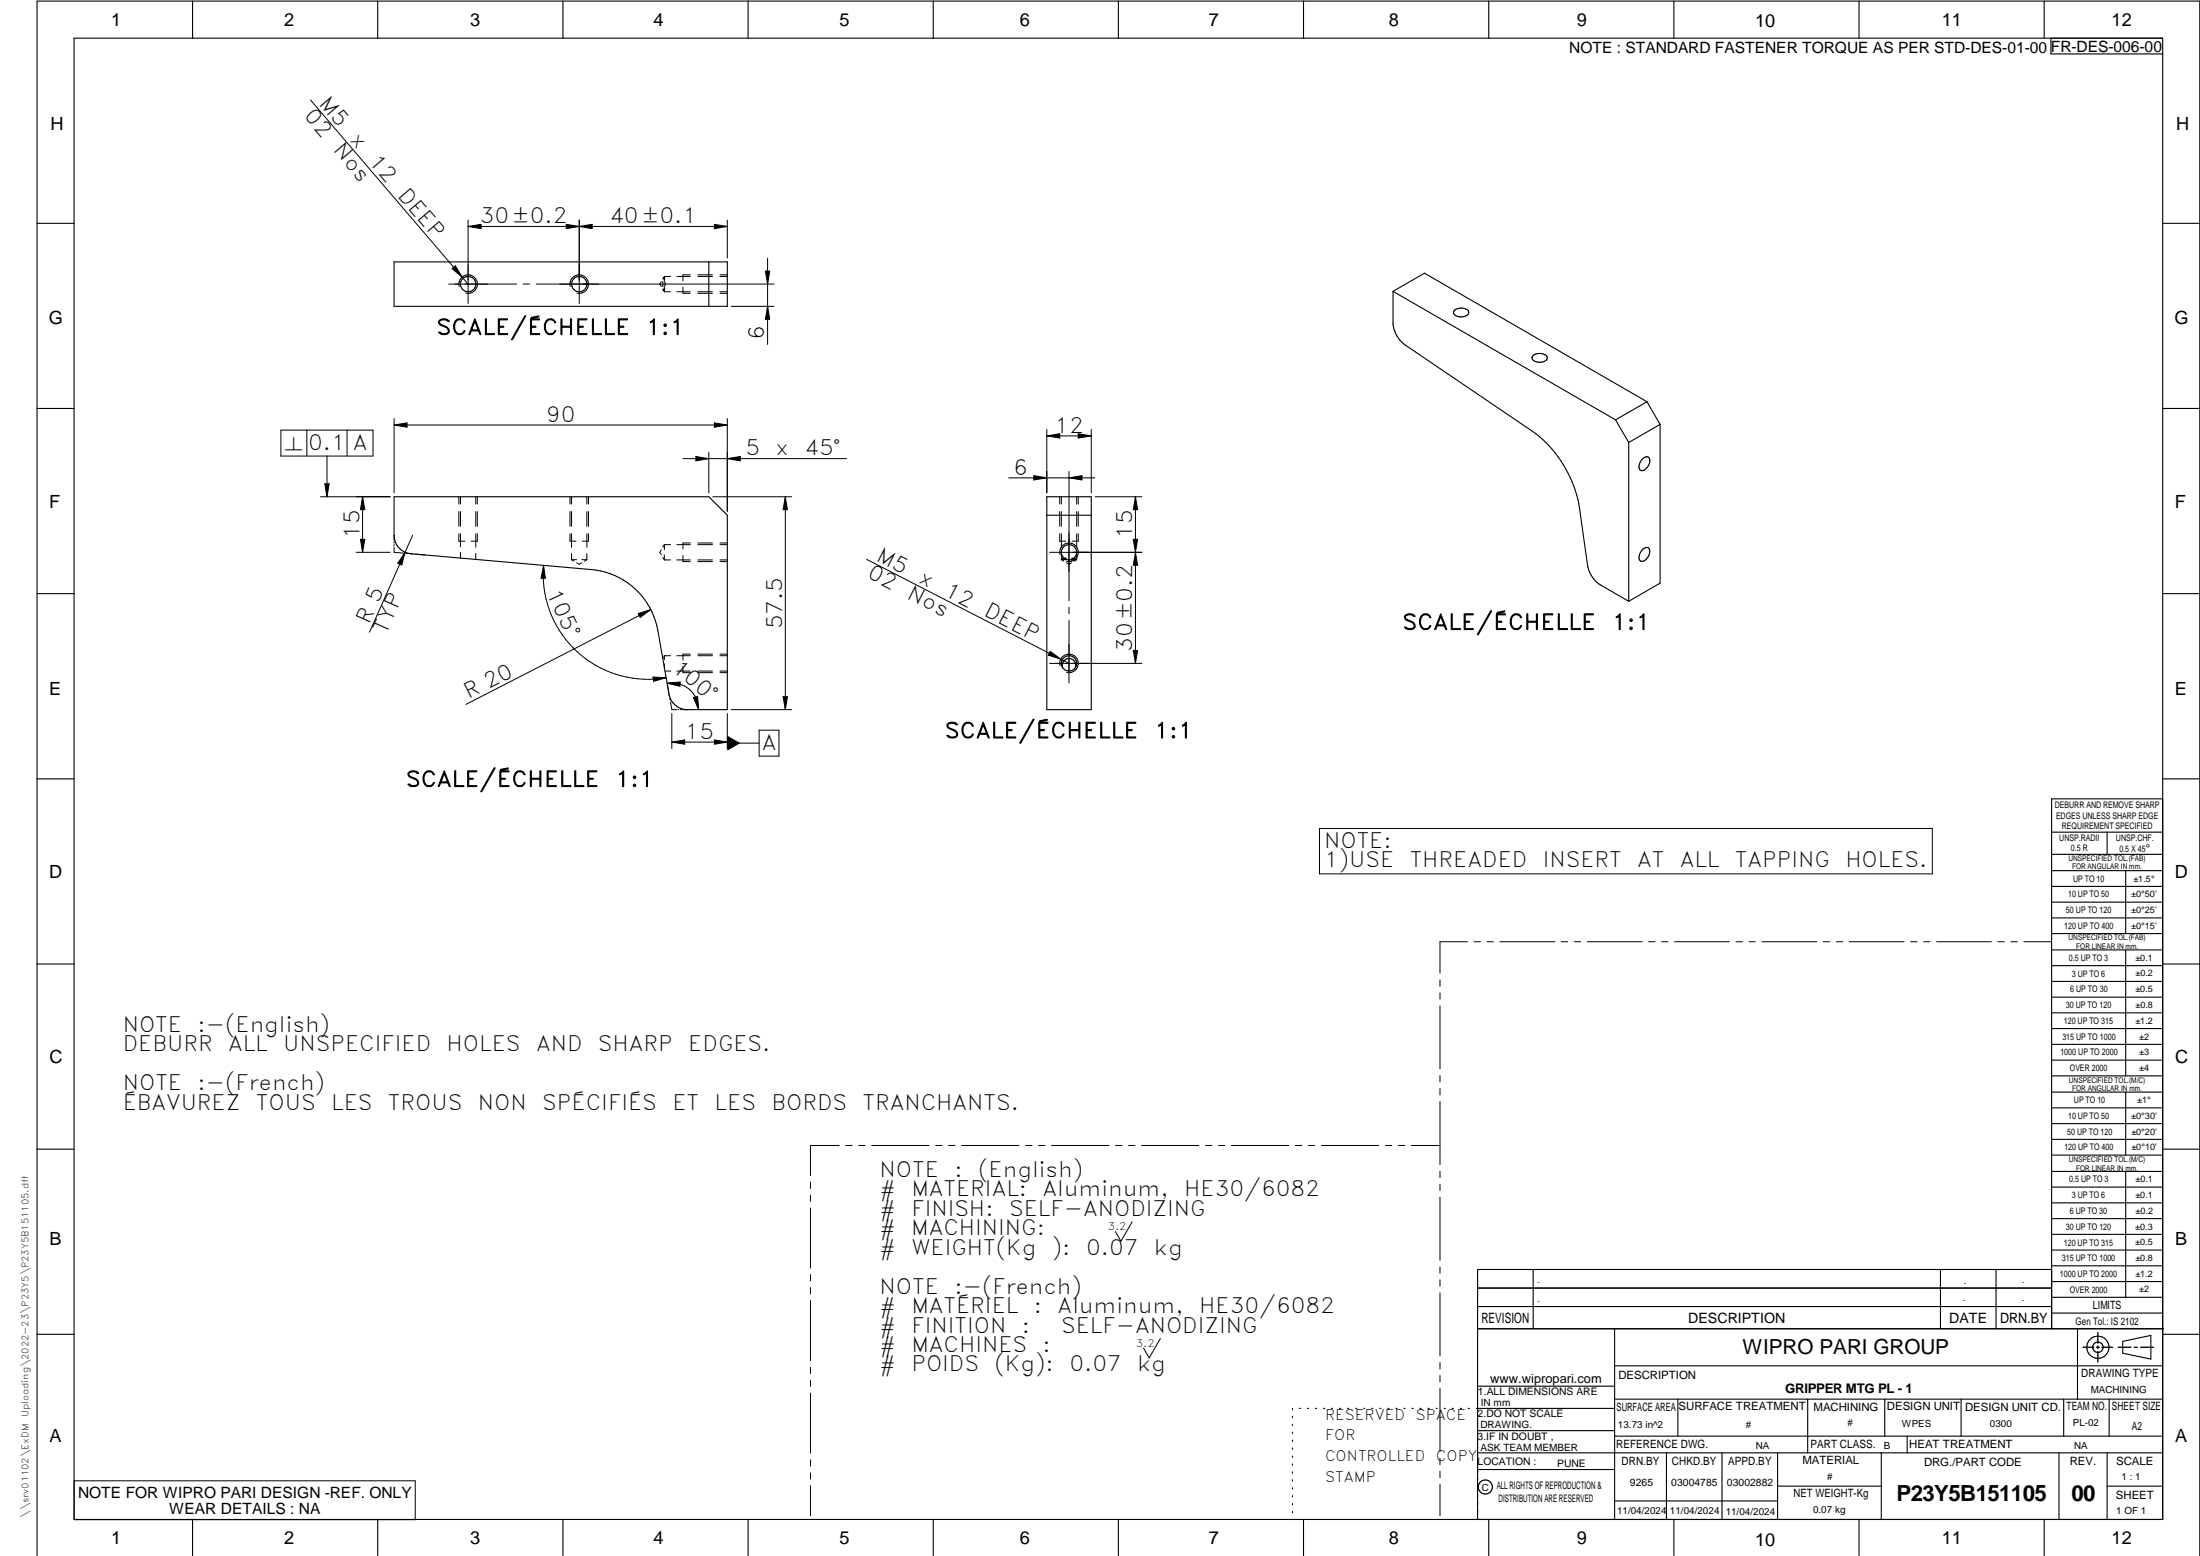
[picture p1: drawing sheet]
<svg xmlns="http://www.w3.org/2000/svg" width="594mm" height="420mm" viewBox="0 0 594 420" stroke-linecap="round" stroke-linejoin="round" font-family="sans-serif">
<g fill="none" stroke="#000" stroke-width=".3">
<path d="M20 10.3h564v400h-564zM52 .3v10M102 .3v10M152 .3v10M202 .3v10M252 .3v10M302 .3v10M352 .3v10M402 .3v10M452 .3v10M502 .3v10M552 .3v10"/>
<path d="M553.8 10.3v4.3h30.2M10 60.3h10M106.4 70.7h90v12h-90zM191.4 70.7v12M376.2 78.7v8.5a7.8 7.8 0 0 0 3.2 5.9l34.4 23.4a32 32 0 0 1 12.7 20.7l2.2 15.4a7.9 7.9 0 0 0 3.5 5.3l7.6 4.5M376.2 78.7l60.1 34.7M376.2 78.7l8.5-4.9 60 34.7M584 60.3h10M392.8 83.7a2.66 2.66 0 0 1 3.8 .6 2.17 2.17 0 0 1-3.1 1.1 .98 .98 0 0 1-.9-.6 .98 .98 0 0 1 .2-1.1zM414.1 95.9a2.64 2.64 0 0 1 3.7 .6 2.15 2.15 0 0 1-3.1 1.1 .95 .95 0 0 1-.9-.6 .95 .95 0 0 1 .3-1.1zM10 110.3h10M436.3 113.4l3.5 6.1"/>
<path d="M439.8 119.5v42.9M444.7 108.5l3.6 6.1M444.7 108.5l-8.4 4.9M448.3 114.6v42.9l-8.5 4.9M448.3 114.6l-8.5 4.9M584 110.3h10M106.4 134.1h85l5 5v52.5h-10.8a5 5 0 0 1-4.9-4.1l-3.1-17.3a20 20 0 0 0-17.9-16.4l-48.7-4.3a5 5 0 0 1-4.6-5zM282.7 134.1h12v57.5h-12zM282.7 139.1h12M443.4 124a1.09 1.09 0 0 1 1.1-.7 1.09 1.09 0 0 1 1 .8 2.62 2.62 0 0 1-2.4 2.9 2.01 2.01 0 0 1 .3-3zM443.7 148.3a1.02 1.02 0 0 1 1.4-.4 1.02 1.02 0 0 1 .4 1.4 2.51 2.51 0 0 1-2.4 2.3 2.03 2.03 0 0 1 .3-3.1zM10 160.3h10"/>
<path d="M584 160.3h10M290.4 180.3a1.84 1.84 0 0 0-1.7-2.5 1.84 1.84 0 0 0-1.8 2.5M10 210.3h10M584 215.7h-30v143.1M584 210.3h10M554 230.7h30M554 224.7h30M554 235.1h30M554 239.4h30M569 224.7v6M574 235.1v17M554 243.6h30"/>
<path d="M554 247.9h30M554 252.1h30M554 256.5h30M574 256.5v34M10 260.3h10M554 260.8h30M554 265h30M554 269.3h30M554 273.5h30M554 277.7h30M584 260.3h10M554 282h30"/>
<path d="M554 286.3h30M554 290.5h30M554 294.9h30M554 299.1h30M574 294.9v17M10 310.3h10M554 303.4h30M554 307.7h30M554 311.9h30M554 316.3h30M574 316.3v34M584 310.3h10"/>
<path d="M554 320.5h30M554 324.8h30M554 329.1h30M554 333.3h30M554 337.5h30M399 358.8h185.3M399 352.8h155M399 347.8h155M414 342.8v16M436 358.8v51.5M524 342.8v16M539 342.8v16"/>
<path d="M554 342.8h-155v67.5M554 341.8h30M554 346.1h30M554 350.3h30M554 354.6h30M561 358.8v19M10 360.3h10M399 374.3h37M436 368.8h148M436 377.8h148M453.1 377.8v10M488.1 377.8v14.5"/>
<path d="M508.9 377.8v10M529.6 377.8v10M557.3 377.8v10M569.5 377.8v10M573.2 362.2l7.6-1.6v6.4l-7.6-1.6zM584 360.3h10M349 380.3v.3M349 382.4v.4M349 384.6v.3M349 386.7v.4M349 388.9v.3M349 391v.4"/>
<path d="M349 393.2v.3M349 395.3v.3M349 397.4v.4M349 399.6v.3M350.9 380.3h.3M353 380.3h.3M355.2 380.3h.3M357.4 380.3h.3M359.6 380.3h.3M361.7 380.3h.3M363.9 380.3h.3M366.1 380.3h.3"/>
<path d="M368.3 380.3h.3M370.4 380.3h.3M372.6 380.3h.3M374.8 380.3h.3M376.9 380.3h.4M379.1 380.3h.3M381.3 380.3h.3M383.4 380.3h.4M385.6 380.3h.4M387.8 380.3h.3M390 380.3h.3M392.1 380.3h.4"/>
<path d="M394.3 380.3h.4M396.5 380.3h.3M399 396.8h37M399 392.3h185M399 386.3h37M436 387.8h148M436 380.3h-37.3M450 392.3v18M465 392.3v18M480 392.3v18M508 392.3v18M515 387.8v4.5"/>
<path d="M556 392.3v18M569 392.3v18M52 410.3v9.8M102 410.3v9.8M152 410.3v9.8M202 410.3v9.8M252 410.3v9.8M302 410.3v9.8M349 401.7v.4M349 403.9v.3M349 406v.4M349 408.2v.3"/>
<path d="M352 410.3v9.8M402 410.3v9.8M436 405.3h44M452 410.3v9.8M480 401.3h28M502 410.3v9.8M552 410.3v9.8M569 401.3h15M10 420.1v-419.8h584v419.8"/>
<circle cx="126.4" cy="76.7" r="2.07"/>
<circle cx="156.4" cy="76.7" r="2.06"/>
<circle cx="288.7" cy="149.1" r="2.07"/>
<circle cx="288.7" cy="179.1" r="2.07"/>
<circle cx="566.5" cy="363.8" r="1.4"/>
<circle cx="566.5" cy="363.8" r="3"/>
<circle cx="401.1" cy="401.5" r="1.91"/>
</g>
<g fill="none" stroke="#000" stroke-width=".27">
<path d="M83.9 27l42.5 49.7M126.4 59.4v22.6M156.4 59.4v22.6M196.4 59.4v10.3M121.2 76.7h18.3M122.1 72.5l.9-.7 1.8 3zM124 77.4a2.5 2.5 0 0 1 2.2-3.2 2.5 2.5 0 0 1 2.7 2.7 2.5 2.5 0 0 1-3.1 2.2M126.4 61.2l3.5-.6v1.1zM126.4 61.2h70M141.3 76.7h1.7M144.8 76.7h64.2M152.9 60.6l3.5 .6-3.5 .5z"/>
<path d="M154 77.4a2.49 2.49 0 0 1 2.2-3.2 2.49 2.49 0 0 1 2.7 2.7 2.49 2.49 0 0 1-3.1 2.2M156.4 61.2l3.5-.6v1.1zM178.6 76l-.4 .7 .4 .7M179 78.1l.4 .7M179 76.1v1.3M179.1 78.1h.1M179.1 75.4l.2-.5 .2 .6M179.4 74.7v1.3M179.4 77.4v1.4M179.4 78.8h1.7M179.4 74.7l-.4 .6M179.4 74.7h1.7"/>
<path d="M179.5 77.9l-.2 .6-.2-.4M179.6 76.1v1.2M182.7 78.8h3.7M182.8 74.7h3.6M184.4 77.6v1.6h2M186.4 74.2h-2v1.7M188.4 78.8h4M188.4 74.7h4M188.4 79.2h4M188.4 74.2h4M192.9 60.6l3.5 .6-3.5 .5zM194.4 78.8h2"/>
<path d="M194.4 74.7h2M194.4 79.2h2M194.4 74.2h2M206.7 73.2h1.1l-.5 3.5zM207.3 69.7v23.3M197.5 82.7h11.5M207.3 82.7l.5 3.5h-1.1zM75.9 116.1h24.8v7h-24.8zM82.9 116.1v7M93.7 116.1v7M106.4 113v20.1M106.4 114.8l3.5-.6v1.2z"/>
<path d="M106.4 114.8h90M192.9 114.2l3.5 .6-3.5 .6zM196.4 113v25.1M282.7 116v17.1M282.7 117.7h12M282.7 117.7l3.5-.6v1.2zM291.2 117.1l3.5 .6-3.5 .6zM294.7 116v17.1M86.5 134.1h18.9M87.7 130.6h1.2l-.6 3.5zM88.3 123.1v11M97.9 134.1v15"/>
<path d="M97.9 134.1l.6 3.5h-1.2zM123.9 134.1v2M123.9 138.1v4M124.3 134.1v2M124.3 138.1v4M128.5 134.1v2M128.5 138.2v3.9M128.9 134.1v2M128.9 138.1v4M153.9 134.1v2M153.9 138.1v4M154.3 134.1v2"/>
<path d="M154.3 138.1v4M158.5 134.1v2M158.5 138.2v3.9M158.9 134.1v2M158.9 138.1v4M184.4 123.8h44.2M187.9 123.3l3.5 .5-3.5 .6zM191.4 122.1v11M192.5 134.1h21.3M196.4 123.8l3.5-.5v1.1zM212.1 134.1v57.5M212.1 134.1l.5 3.5h-1.1z"/>
<path d="M272.4 129h23.3M279.2 128.4l3.5 .6-3.5 .6zM286.2 134.1v2M286.2 138.1v4M286.6 134.1v2M286.6 138.1v4M288.7 127.3v34.9M288.7 129l3.5-.6v1.2zM290.7 134.1v2M290.7 138.2v3.9M291.2 134.1v2M291.2 138.1v4"/>
<path d="M295.7 134.1h12.6M306.6 134.1l.6 3.5h-1.2zM306.6 134.1v45M96.2 149.1h9.2M97.3 145.6h1.2l-.6 3.5zM106.4 144.5v1.4M106.4 146.3v.3M106.4 147v.3M106.4 147.7v1.4l2.6 .3M109.4 149.1l-.9 3.4-1.1-.4zM109.6 149.4l.7 .1M110.9 149.5l.6 .1"/>
<path d="M111.4 144.5l-11.6 26.2M112.2 149.6l2.6 .3M123.9 144.1v2h1.7M124.3 144.1v3.5M124.3 149.2v1.5M128.5 144.1v3.7M128.5 149.4v1.7M128.9 144.1v2h-1.7M146.8 152.7a28.3 28.3 0 0 0 33.1 30.3M146.8 152.7l.5 3.5-1.2-.1zM153.9 144.1v2h1.6M154.3 151.1h1.4"/>
<path d="M154.3 144.1v3.7M154.3 149.5v1.6M154.3 151.1l.7 .4M155.7 152l.7 .4 .7-.4M157.1 151.1h1.4M158.5 151.1l-.7 .5M158.5 144.1v3.7M158.5 149.5v1.6M158.9 144.1v2h-1.7M178.6 148.4l-.4 .7 .4 .7M179 150.5l.4 .7M179.4 147.1v1.3"/>
<path d="M179.4 149.8v1.4M179.4 151.2h1.7M179.4 147.1l-.4 .6M179.4 147.1h1.7M182.7 151.2h3.7M182.8 147.1h3.6M184.4 150v1.6h2M186.4 146.6h-2v1.7M188.4 151.2h4M188.4 147.1h4M188.4 151.6h4M188.4 146.6h4"/>
<path d="M194.4 151.2h2M194.4 147.1h2M194.4 151.6h2M194.4 146.6h2M234 151l54.7 28.1M283.4 149.1h24.9M286.2 144.1v2h1.6M286.3 149.8a2.5 2.5 0 0 1 2.2-3.2 2.5 2.5 0 0 1 2.7 2.7 2.5 2.5 0 0 1-3.2 2.3M286.6 151.1h1.4M286.6 144.1v3.7M286.6 149.5v1.6M286.6 151.1l.7 .4"/>
<path d="M287.9 150.7l-1.3 .2 1.4 .1M288 152l.7 .4 .6-.4M289.4 151.1h1.3M289.4 150.7l1.3 .2-1.3 .1M289.4 151h.1M290.7 144.1v3.7M290.7 149.5v1.6M290.7 151.1l-.7 .5M291.2 144.1v2h-1.7M306 145.6h1.2l-.6 3.5zM306.6 149.1l.6 3.5h-1.2zM172.4 165.7l3.3-1.1-2.8 2.1z"/>
<path d="M175.7 164.6l-49.9 25.6M179.1 177.5l-.1 .3M179.4 177.1v1M179.4 179.2v1.1M179.4 177.1l-.1 .2M179.4 177.1h1.7M182.8 177.1h3.6M184.4 180v1.6h2M186.4 176.6h-2v1.7M188.4 177.1h4M188.4 176.6h4M194.4 177.1h2"/>
<path d="M194.4 176.6h2M283.4 179.1h24.9M283.6 175.9l2.8 2.1-3.3-1.1zM286.3 179.8a2.5 2.5 0 0 1 2.2-3.2 2.5 2.5 0 0 1 2.7 2.7 2.5 2.5 0 0 1-3.2 2.2M288.7 164v1.7M288.7 167.5v16.9M306 175.6h1.2l-.6 3.5zM176.3 182.8l3.6 .2-3.4 1zM179.6 181.2h1.6M180.1 184.5l3.6-.4-.1 1.2zM180.1 184.5a7.2 7.2 0 0 1 8.6 7.1M180.2 184.8l.4 2.1"/>
<path d="M180.7 187.5l.1 .5M180.9 188.5v.5M181.1 189.6l.3 2h1.3M181.4 192.7v9.4M182.8 181.2h3.6M183 191.6h.3M183.7 191.6h.3M184.3 191.6h1.3M187.3 188.4l1.1-.3 .3 3.5zM188.4 181.2h4M188.4 181.6h4M192.9 199.8l3.5 .6-3.5 .6z"/>
<path d="M194.4 181.2h2M194.4 181.6h2M196.4 192.7v9.4M197.5 191.6h16.3M205 197.2h5.3v7h-5.3zM211.5 188.1h1.1l-.5 3.5zM181.4 200.4l3.5-.6v1.2zM181.4 200.4h15M196.4 200.7h8.6M356.3 223.7h165.5v12.3h-165.5zM396.3 254.3h-7.5v8.5M398 254.3h1.8"/>
<path d="M401.5 254.3h1.8M405 254.3h14.9M421.6 254.3h1.7M425.1 254.3h1.7M428.6 254.3h14.8M445.2 254.3h1.7M448.7 254.3h1.7M452.2 254.3h14.8M468.8 254.3h1.7M472.3 254.3h1.7M475.8 254.3h14.8M492.4 254.3h1.7"/>
<path d="M495.9 254.3h1.7M499.4 254.3h14.8M515.9 254.3h1.8M519.4 254.3h1.8M522.9 254.3h14.9M539.5 254.3h1.7M543 254.3h1.7M546.5 254.3h7.4M388.8 264.6v1.7M388.8 268.1v1.7M388.8 271.6v17M388.8 290.4v1.8"/>
<path d="M388.8 293.9v1.8M388.8 297.4v17.1M218.9 319.2v1.7M226.6 309.3h-7.7v8.1M228.4 309.3h1.7M231.9 309.3h1.7M235.4 309.3h15.5M252.7 309.3h1.7M256.2 309.3h1.7M259.7 309.3h15.5M277 309.3h1.7M280.5 309.3h1.7"/>
<path d="M284 309.3h15.5M301.2 309.3h1.8M304.8 309.3h1.7M308.2 309.3h15.6M325.5 309.3h1.8M329 309.3h1.8M332.5 309.3h15.6M349.8 309.3h1.8M353.3 309.3h1.7M356.8 309.3h15.5M374.1 309.3h1.7M377.6 309.3h1.7"/>
<path d="M381.1 309.3h7.7M388.8 316.3v1.7M388.8 319.8v1.7M218.9 322.7v1.7M218.9 326.2v16.2M305.7 329.9l-3 5.3-1.5-2.7M388.8 323.3v17M218.9 344.2v1.7M218.9 347.7v1.7M218.9 351.2v16.2M388.8 342.1v1.7M388.8 345.6v1.7"/>
<path d="M388.8 349.1v17.1M218.9 369.2v1.7M218.9 372.7v1.7M218.9 376.2v16.2M313.3 361.4l-3 5.3-1.5-2.7M388.8 367.9v1.8M388.8 371.4v1.7M388.8 374.9v17.1M20 399.9h92.1v10.5h-92.1zM218.9 394.2v1.7M218.9 397.7v1.7M388.8 393.8v1.7"/>
<path d="M388.8 397.3v1.7M218.9 401.2v8.1M388.8 400.8v8.5"/>
</g>
<path d="M566.5 359.8v2.9M562.5 363.8h2.9M566.1 363.8h.8M566.5 363.5v.7M566.5 364.9v2.9M567.6 363.8h2.9M572 363.8h3.4M576.3 363.8h.9M578.1 363.8h3.4" fill="none" stroke="#000" stroke-width=".36"/>
<g fill="#000">
<path d="M122.1 72.5l.9-.7 1.8 3zM126.4 61.2l3.5-.6v1.1zM152.9 60.6l3.5 .6-3.5 .5zM156.4 61.2l3.5-.6v1.1zM192.9 60.6l3.5 .6-3.5 .5zM206.7 73.2h1.1l-.5 3.5zM207.3 82.7l.5 3.5h-1.1zM106.4 114.8l3.5-.6v1.2zM192.9 114.2l3.5 .6-3.5 .6zM282.7 117.7l3.5-.6v1.2zM291.2 117.1l3.5 .6-3.5 .6zM87.7 130.6h1.2l-.6 3.5z"/>
<path d="M97.9 134.1l.6 3.5h-1.2zM187.9 123.3l3.5 .5-3.5 .6zM196.4 123.8l3.5-.5v1.1zM212.1 134.1l.5 3.5h-1.1zM279.2 128.4l3.5 .6-3.5 .6zM288.7 129l3.5-.6v1.2zM306.6 134.1l.6 3.5h-1.2zM97.3 145.6h1.2l-.6 3.5zM109.4 149.1l-.9 3.4-1.1-.4zM146.8 152.7l.5 3.5-1.2-.1zM306 145.6h1.2l-.6 3.5zM306.6 149.1l.6 3.5h-1.2z"/>
<path d="M172.4 165.7l3.3-1.1-2.8 2.1zM283.6 175.9l2.8 2.1-3.3-1.1zM306 175.6h1.2l-.6 3.5zM176.3 182.8l3.6 .2-3.4 1zM180.1 184.5l3.6-.4-.1 1.2zM187.3 188.4l1.1-.3 .3 3.5zM196.4 198.6l3.5 2.1-3.5 2zM211.5 188.1h1.1l-.5 3.5zM181.4 200.4l3.5-.6v1.2zM192.9 199.8l3.5 .6-3.5 .6z"/>
</g>
<g font-size="6">
<text x="512.1" y="405.2">P23Y5B151105</text>
<text x="559.4" y="405.2">00</text>
</g>
<g font-size="5.7">
<text x="85.9" y="28" transform="rotate(49 85.9 28)">M5</text>
<text x="81.9" y="31.4" transform="rotate(49 81.9 31.4)">02</text>
<text x="89.8" y="40.6" transform="rotate(49 89.8 40.6)">Nos</text>
<text x="94.3" y="37.8" transform="rotate(49 94.3 37.8)">x</text>
<text x="99.3" y="43.7" transform="rotate(49 99.3 43.7)">12</text>
<text x="107.2" y="52.9" transform="rotate(49 107.2 52.9)">DEEP</text>
<text x="129.5" y="60.3">30±0.2</text>
<text x="164.5" y="60.3">40±0.1</text>
<text x="117.9" y="90.4">SCALE/ÉCHELLE</text>
<text x="174.4" y="90.4">1:1</text>
<text x="206.4" y="91.8" transform="rotate(-90 206.4 91.8)">6</text>
<text x="147.5" y="113.9">90</text>
<text x="284.7" y="116.8">12</text>
<text x="83.2" y="121.4">0.1 A</text>
<text x="201.3" y="123">5</text>
<text x="209.4" y="123">x</text>
<text x="217.2" y="123">45°</text>
<text x="273.6" y="128.1">6</text>
<text x="97" y="145.6" transform="rotate(-90 97 145.6)">15</text>
<text x="305.7" y="145.6" transform="rotate(-90 305.7 145.6)">15</text>
<text x="233.9" y="155.9" transform="rotate(27 233.9 155.9)">02</text>
<text x="236.3" y="151.2" transform="rotate(27 236.3 151.2)">M5</text>
<text x="147.4" y="160.1" transform="rotate(65 147.4 160.1)">105°</text>
<text x="244.6" y="161.4" transform="rotate(27 244.6 161.4)">Nos</text>
<text x="247.7" y="157.1" transform="rotate(27 247.7 157.1)">x</text>
<text x="254.7" y="160.7" transform="rotate(27 254.7 160.7)">12</text>
<text x="265.4" y="166.2" transform="rotate(27 265.4 166.2)">DEEP</text>
<text x="99.7" y="168.7" transform="rotate(-66 99.7 168.7)">R 5</text>
<text x="104.3" y="171.4" transform="rotate(-66 104.3 171.4)">TYP</text>
<text x="211.2" y="169.9" transform="rotate(-90 211.2 169.9)">57.5</text>
<text x="378.7" y="170">SCALE/ÉCHELLE</text>
<text x="435.3" y="170">1:1</text>
<text x="305.7" y="176" transform="rotate(-90 305.7 176)">30±0.2</text>
<text x="181.2" y="180.9" transform="rotate(40 181.2 180.9)">100°</text>
<text x="126.5" y="188.9" transform="rotate(-27 126.5 188.9)">R 20</text>
<text x="184.9" y="199.5">15</text>
<text x="205.7" y="202.4">A</text>
<text x="255.1" y="199.3">SCALE/ÉCHELLE</text>
<text x="311.7" y="199.3">1:1</text>
<text x="109.6" y="212.4">SCALE/ÉCHELLE</text>
<text x="166.2" y="212.4">1:1</text>
<text x="357.5" y="229">NOTE:</text>
<text x="357.5" y="234.2">1)USE</text>
<text x="380.7" y="234.2">THREADED</text>
<text x="416.6" y="234.2">INSERT</text>
<text x="442.1" y="234.2">AT</text>
<text x="453.6" y="234.2">ALL</text>
<text x="468.5" y="234.2">TAPPING</text>
<text x="498.3" y="234.2">HOLES.</text>
<text x="33.1" y="278.6">NOTE</text>
<text x="53.3" y="278.6">:-(English)</text>
<text x="33.1" y="283.8">DEBURR</text>
<text x="61.6" y="283.8">ALL</text>
<text x="76.5" y="283.8">UNSPECIFIED</text>
<text x="120.6" y="283.8">HOLES</text>
<text x="144.8" y="283.8">AND</text>
<text x="161.5" y="283.8">SHARP</text>
<text x="185.9" y="283.8">EDGES.</text>
<text x="33.1" y="294.3">NOTE</text>
<text x="33.1" y="299.6">ÉBAVUREZ</text>
<text x="53.4" y="294.3">:-(French)</text>
<text x="69.1" y="299.6">TOUS</text>
<text x="89.4" y="299.6">LES</text>
<text x="104.8" y="299.6">TROUS</text>
<text x="129.1" y="299.6">NON</text>
<text x="146.4" y="299.6">SPÉCIFIÉS</text>
<text x="181.6" y="299.6">ET</text>
<text x="193" y="299.6">LES</text>
<text x="208.3" y="299.6">BORDS</text>
<text x="232.9" y="299.6">TRANCHANTS.</text>
<text x="237.5" y="317.8">NOTE</text>
<text x="257.7" y="317.8">:</text>
<text x="264.2" y="317.8">(English)</text>
<text x="237.5" y="323.1">#</text>
<text x="246.1" y="323.1">MATERIAL:</text>
<text x="281.5" y="323.1">Aluminum,</text>
<text x="319.8" y="323.1">HE30/6082</text>
<text x="237.5" y="328.3">#</text>
<text x="246.1" y="328.3">FINISH:</text>
<text x="272.5" y="328.3">SELF-ANODIZING</text>
<text x="237.5" y="333.6">#</text>
<text x="246.1" y="333.6">MACHINING:</text>
<text x="237.5" y="338.8">#</text>
<text x="246.1" y="338.8">WEIGHT(Kg</text>
<text x="284" y="338.8">):</text>
<text x="293.3" y="338.8">0.07</text>
<text x="311.6" y="338.8">kg</text>
<text x="237.5" y="349.3">NOTE</text>
<text x="257.7" y="349.3">:-(French)</text>
<text x="237.5" y="354.6">#</text>
<text x="237.5" y="359.8">#</text>
<text x="246.1" y="354.6">MATÉRIEL</text>
<text x="246.1" y="359.8">FINITION</text>
<text x="275.9" y="359.8">:</text>
<text x="279.2" y="354.6">:</text>
<text x="285.6" y="354.6">Aluminum,</text>
<text x="286.5" y="359.8">SELF-ANODIZING</text>
<text x="323.8" y="354.6">HE30/6082</text>
<text x="237.5" y="365.1">#</text>
<text x="246.1" y="365.1">MACHINES</text>
<text x="281.6" y="365.1">:</text>
<text x="237.5" y="370.3">#</text>
<text x="246.1" y="370.3">POIDS</text>
<text x="268.6" y="370.3">(Kg):</text>
<text x="288.8" y="370.3">0.07</text>
<text x="307.1" y="370.3">kg</text>
</g>
<text font-size="5.6" x="470.5" y="365.5">WIPRO PARI GROUP</text>
<text font-size="5.4" x="76.9" y="121.4">n</text>
<g font-size="4.9">
<text x="30" y="7">1</text>
<text x="76.7" y="7">2</text>
<text x="127" y="7">3</text>
<text x="176.5" y="7">4</text>
<text x="226.7" y="7">5</text>
<text x="275.4" y="7">6</text>
<text x="326.4" y="7">7</text>
<text x="375" y="7">8</text>
<text x="425.8" y="7">9</text>
<text x="473.9" y="7.4">10</text>
<text x="524.3" y="7">11</text>
<text x="570.2" y="7">12</text>
<text x="13.6" y="35.2">H</text>
<text x="587.6" y="35.2">H</text>
<text x="13.2" y="87.5">G</text>
<text x="587.2" y="87.5">G</text>
<text x="13.3" y="137.1">F</text>
<text x="587.3" y="137.1">F</text>
<text x="13.3" y="187.6">E</text>
<text x="587.3" y="187.6">E</text>
<text x="13.3" y="237">D</text>
<text x="587.3" y="237">D</text>
<text x="13.4" y="287.1">C</text>
<text x="587.4" y="287.1">C</text>
<text x="13.4" y="336.3">B</text>
<text x="587.4" y="336.3">B</text>
<text x="13.4" y="389.3">A</text>
<text x="587.4" y="389.3">A</text>
<text x="30" y="417">1</text>
<text x="76.7" y="417">2</text>
<text x="127" y="417">3</text>
<text x="176.5" y="417">4</text>
<text x="226.7" y="417">5</text>
<text x="275.4" y="417">6</text>
<text x="326.4" y="417">7</text>
<text x="375" y="417">8</text>
<text x="425.8" y="417">9</text>
<text x="473.9" y="417.4">10</text>
<text x="524.3" y="417">11</text>
<text x="570.2" y="417">12</text>
</g>
<g font-size="4.2">
<text x="423.7" y="14.3">NOTE : STANDARD FASTENER TORQUE AS PER STD-DES-01-00</text>
<text x="553.8" y="14">FR-DES-006-00</text>
<text x="21.1" y="404.4">NOTE FOR WIPRO PARI DESIGN -REF. ONLY</text>
<text x="45.7" y="408.9">WEAR DETAILS : NA</text>
</g>
<g font-size="3.9">
<text x="357.8" y="383.4">RESERVED</text>
<text x="382.3" y="383.4">SPACE</text>
<text x="357.8" y="388.9">FOR</text>
<text x="357.8" y="394.5">CONTROLLED</text>
<text x="387.8" y="394.5">COPY</text>
<text x="357.8" y="400.1">STAMP</text>
</g>
<g font-size="3.8">
<text x="400.1" y="357.1">REVISION</text>
<text x="455.9" y="357.1">DESCRIPTION</text>
<text x="526.4" y="357.1">DATE</text>
<text x="540.1" y="357.1">DRN.BY</text>
</g>
<text font-size="3.6" x="482.1" y="376.2">GRIPPER MTG PL - 1</text>
<text font-size="3.5" x="402.4" y="373.3">www.wipropari.com</text>
<g font-size="3.1">
<text x="565.2" y="353.5">LIMITS</text>
<text x="562" y="371.7">DRAWING TYPE</text>
<text x="437" y="372.3">DESCRIPTION</text>
<text x="436.5" y="380.9">SURFACE AREA</text>
<text x="453.3" y="380.9">SURFACE TREATMENT</text>
<text x="489.7" y="380.9">MACHINING</text>
<text x="509.5" y="380.9">DESIGN UNIT</text>
<text x="530.6" y="380.9">DESIGN UNIT CD.</text>
<text x="558" y="380.7">TEAM NO.</text>
<text x="570.3" y="380.7">SHEET SIZE</text>
<text x="575.6" y="386.1">A2</text>
<text x="436.4" y="391.1">REFERENCE DWG.</text>
<text x="437.9" y="395.5">DRN.BY</text>
<text x="451.5" y="395.5">CHKD.BY</text>
<text x="466.6" y="395.5">APPD.BY</text>
<text x="486.7" y="395.4">MATERIAL</text>
<text x="488.9" y="391">PART CLASS.</text>
<text x="515.6" y="391">HEAT TREATMENT</text>
<text x="519.6" y="395.9">DRG./PART CODE</text>
<text x="558.9" y="395.6">REV.</text>
<text x="571.4" y="395.6">SCALE</text>
<text x="484.3" y="404.3">NET WEIGHT-Kg</text>
<text x="571.4" y="404.7">SHEET</text>
</g>
<text font-size="3" x="579.5" y="230.1">°</text>
<g font-size="2.8">
<text x="299.1" y="332.1">3.2</text>
<text x="560.5" y="357.7">Gen Tol.: IS 2102</text>
<text x="306.7" y="363.6">3.2</text>
<text x="399.1" y="376.7">1.ALL DIMENSIONS ARE</text>
<text x="399" y="382.7">2.DO NOT SCALE</text>
<text x="399" y="388.7">3.IF IN DOUBT ,</text>
<text x="399" y="395.5">LOCATION :</text>
<text x="420.5" y="396">PUNE</text>
<text x="440.2" y="401.3">9265</text>
<text x="451.3" y="401.2">03004785</text>
<text x="466.3" y="401.3">03002882</text>
<text x="404.2" y="402">ALL RIGHTS OF REPRODUCTION &amp;</text>
<text x="404.7" y="405.4">DISTRIBUTION ARE RESERVED</text>
</g>
<g font-size="2.7">
<text x="564.6" y="376.2">MACHINING</text>
<text x="399.9" y="379.7">IN mm</text>
<text x="399.8" y="385.7">DRAWING.</text>
<text x="436.9" y="385.5">13.73 in^2</text>
<text x="471.4" y="385.6">#</text>
<text x="498.9" y="385.1">#</text>
<text x="513.6" y="385.3">WPES</text>
<text x="537.3" y="385.2">0300</text>
<text x="559.7" y="385.2">PL-02</text>
<text x="399.8" y="391.8">ASK TEAM MEMBER</text>
<text x="474.1" y="391.2">NA</text>
<text x="508.7" y="391.2">B</text>
<text x="560.1" y="391.2">NA</text>
<text x="493.4" y="399.6">#</text>
<text x="572.9" y="399.8">1 : 1</text>
<text x="400.1" y="402.5">C</text>
<text x="436.7" y="408.7">11/04/2024</text>
<text x="450.9" y="408.8">11/04/2024</text>
<text x="466" y="409">11/04/2024</text>
<text x="489.6" y="408.5">0.07 kg</text>
<text x="571.5" y="408.7">1 OF 1</text>
</g>
<g font-size="2.5">
<text x="559.2" y="229.9">0.5 R</text>
<text x="572.3" y="230.1">0.5 X 45</text>
<text x="559.4" y="323.5">3 UP TO 6</text>
<text x="558.9" y="327.8">6 UP TO 30</text>
<text x="557.8" y="332">30 UP TO 120</text>
<text x="415.2" y="346.4">.</text>
<text x="530.3" y="346.6">.</text>
<text x="545.9" y="346.4">.</text>
<text x="415.2" y="351.5">.</text>
<text x="530.1" y="351.3">.</text>
<text x="545.9" y="351.4">.</text>
</g>
<g font-size="2.4">
<text x="554.9" y="218.3">DEBURR AND REMOVE SHARP</text>
<text x="555.2" y="221.1">EDGES UNLESS SHARP EDGE</text>
<text x="556.1" y="227.2">UNSP.RADII</text>
<text x="556.8" y="223.8">REQUIREMENT SPECIFIED</text>
<text x="571.4" y="227">UNSP.CHF.</text>
<text x="559.8" y="238">UP TO 10</text>
<text x="576.1" y="238.1">±1.5°</text>
<text x="558.5" y="242.3">10 UP TO 50</text>
<text x="575.5" y="242.3">±0°50'</text>
<text x="557.4" y="250.8">120 UP TO 400</text>
<text x="557.9" y="246.5">50 UP TO 120</text>
<text x="575.5" y="250.8">±0°15'</text>
<text x="575.5" y="246.6">±0°25'</text>
<text x="558.7" y="259.4">0.5 UP TO 3</text>
<text x="559.5" y="263.7">3 UP TO 6</text>
<text x="576.6" y="259.4">±0.1</text>
<text x="576.6" y="263.7">±0.2</text>
<text x="559" y="268">6 UP TO 30</text>
<text x="576.6" y="268">±0.5</text>
<text x="557.9" y="272.2">30 UP TO 120</text>
<text x="576.6" y="272.2">±0.8</text>
<text x="556.9" y="280.7">315 UP TO 1000</text>
<text x="557.3" y="276.5">120 UP TO 315</text>
<text x="576.6" y="276.5">±1.2</text>
<text x="577.7" y="280.7">±2</text>
<text x="556.4" y="284.9">1000 UP TO 2000</text>
<text x="577.6" y="285">±3</text>
<text x="558.9" y="289.2">OVER 2000</text>
<text x="577.7" y="289.3">±4</text>
<text x="560" y="297.9">UP TO 10</text>
<text x="577.1" y="297.9">±1°</text>
<text x="558.5" y="302.1">10 UP TO 50</text>
<text x="575.5" y="302.2">±0°30'</text>
<text x="557.5" y="310.6">120 UP TO 400</text>
<text x="558.2" y="306.4">50 UP TO 120</text>
<text x="575.5" y="310.6">±0°10'</text>
<text x="575.5" y="306.4">±0°20'</text>
<text x="558.8" y="319.2">0.5 UP TO 3</text>
<text x="576.6" y="323.5">±0.1</text>
<text x="576.6" y="319.3">±0.1</text>
<text x="576.7" y="327.8">±0.2</text>
<text x="576.6" y="332">±0.3</text>
<text x="556.8" y="340.6">315 UP TO 1000</text>
<text x="557.3" y="336.3">120 UP TO 315</text>
<text x="576.6" y="336.3">±0.5</text>
<text x="576.6" y="340.6">±0.8</text>
<text x="556.2" y="344.8">1000 UP TO 2000</text>
<text x="576.6" y="344.8">±1.2</text>
<text x="558.9" y="349">OVER 2000</text>
<text x="577.7" y="349">±2</text>
<text x="7.7" y="382.7" transform="rotate(-90 7.7 382.7)">Uploading\2022-23\P23Y5\P23Y5B151105.dft</text>
<text x="7.7" y="409.9" transform="rotate(-90 7.7 409.9)">\\srv01102\ExDM</text>
</g>
<g font-size="2.1">
<text x="558.6" y="232.4">UNSPECIFIED TOL.(FAB)</text>
<text x="559.5" y="234.8">FOR ANGULAR IN mm.</text>
<text x="558.6" y="254">UNSPECIFIED TOL.(FAB)</text>
<text x="560.7" y="256.3">FOR LINEAR IN mm.</text>
<text x="558.7" y="292.4">UNSPECIFIED TOL.(M/C)</text>
<text x="559.6" y="294.7">FOR ANGULAR IN mm.</text>
<text x="558.7" y="313.8">UNSPECIFIED TOL.(M/C)</text>
<text x="560.6" y="316.2">FOR LINEAR IN mm.</text>
</g>
</svg>
